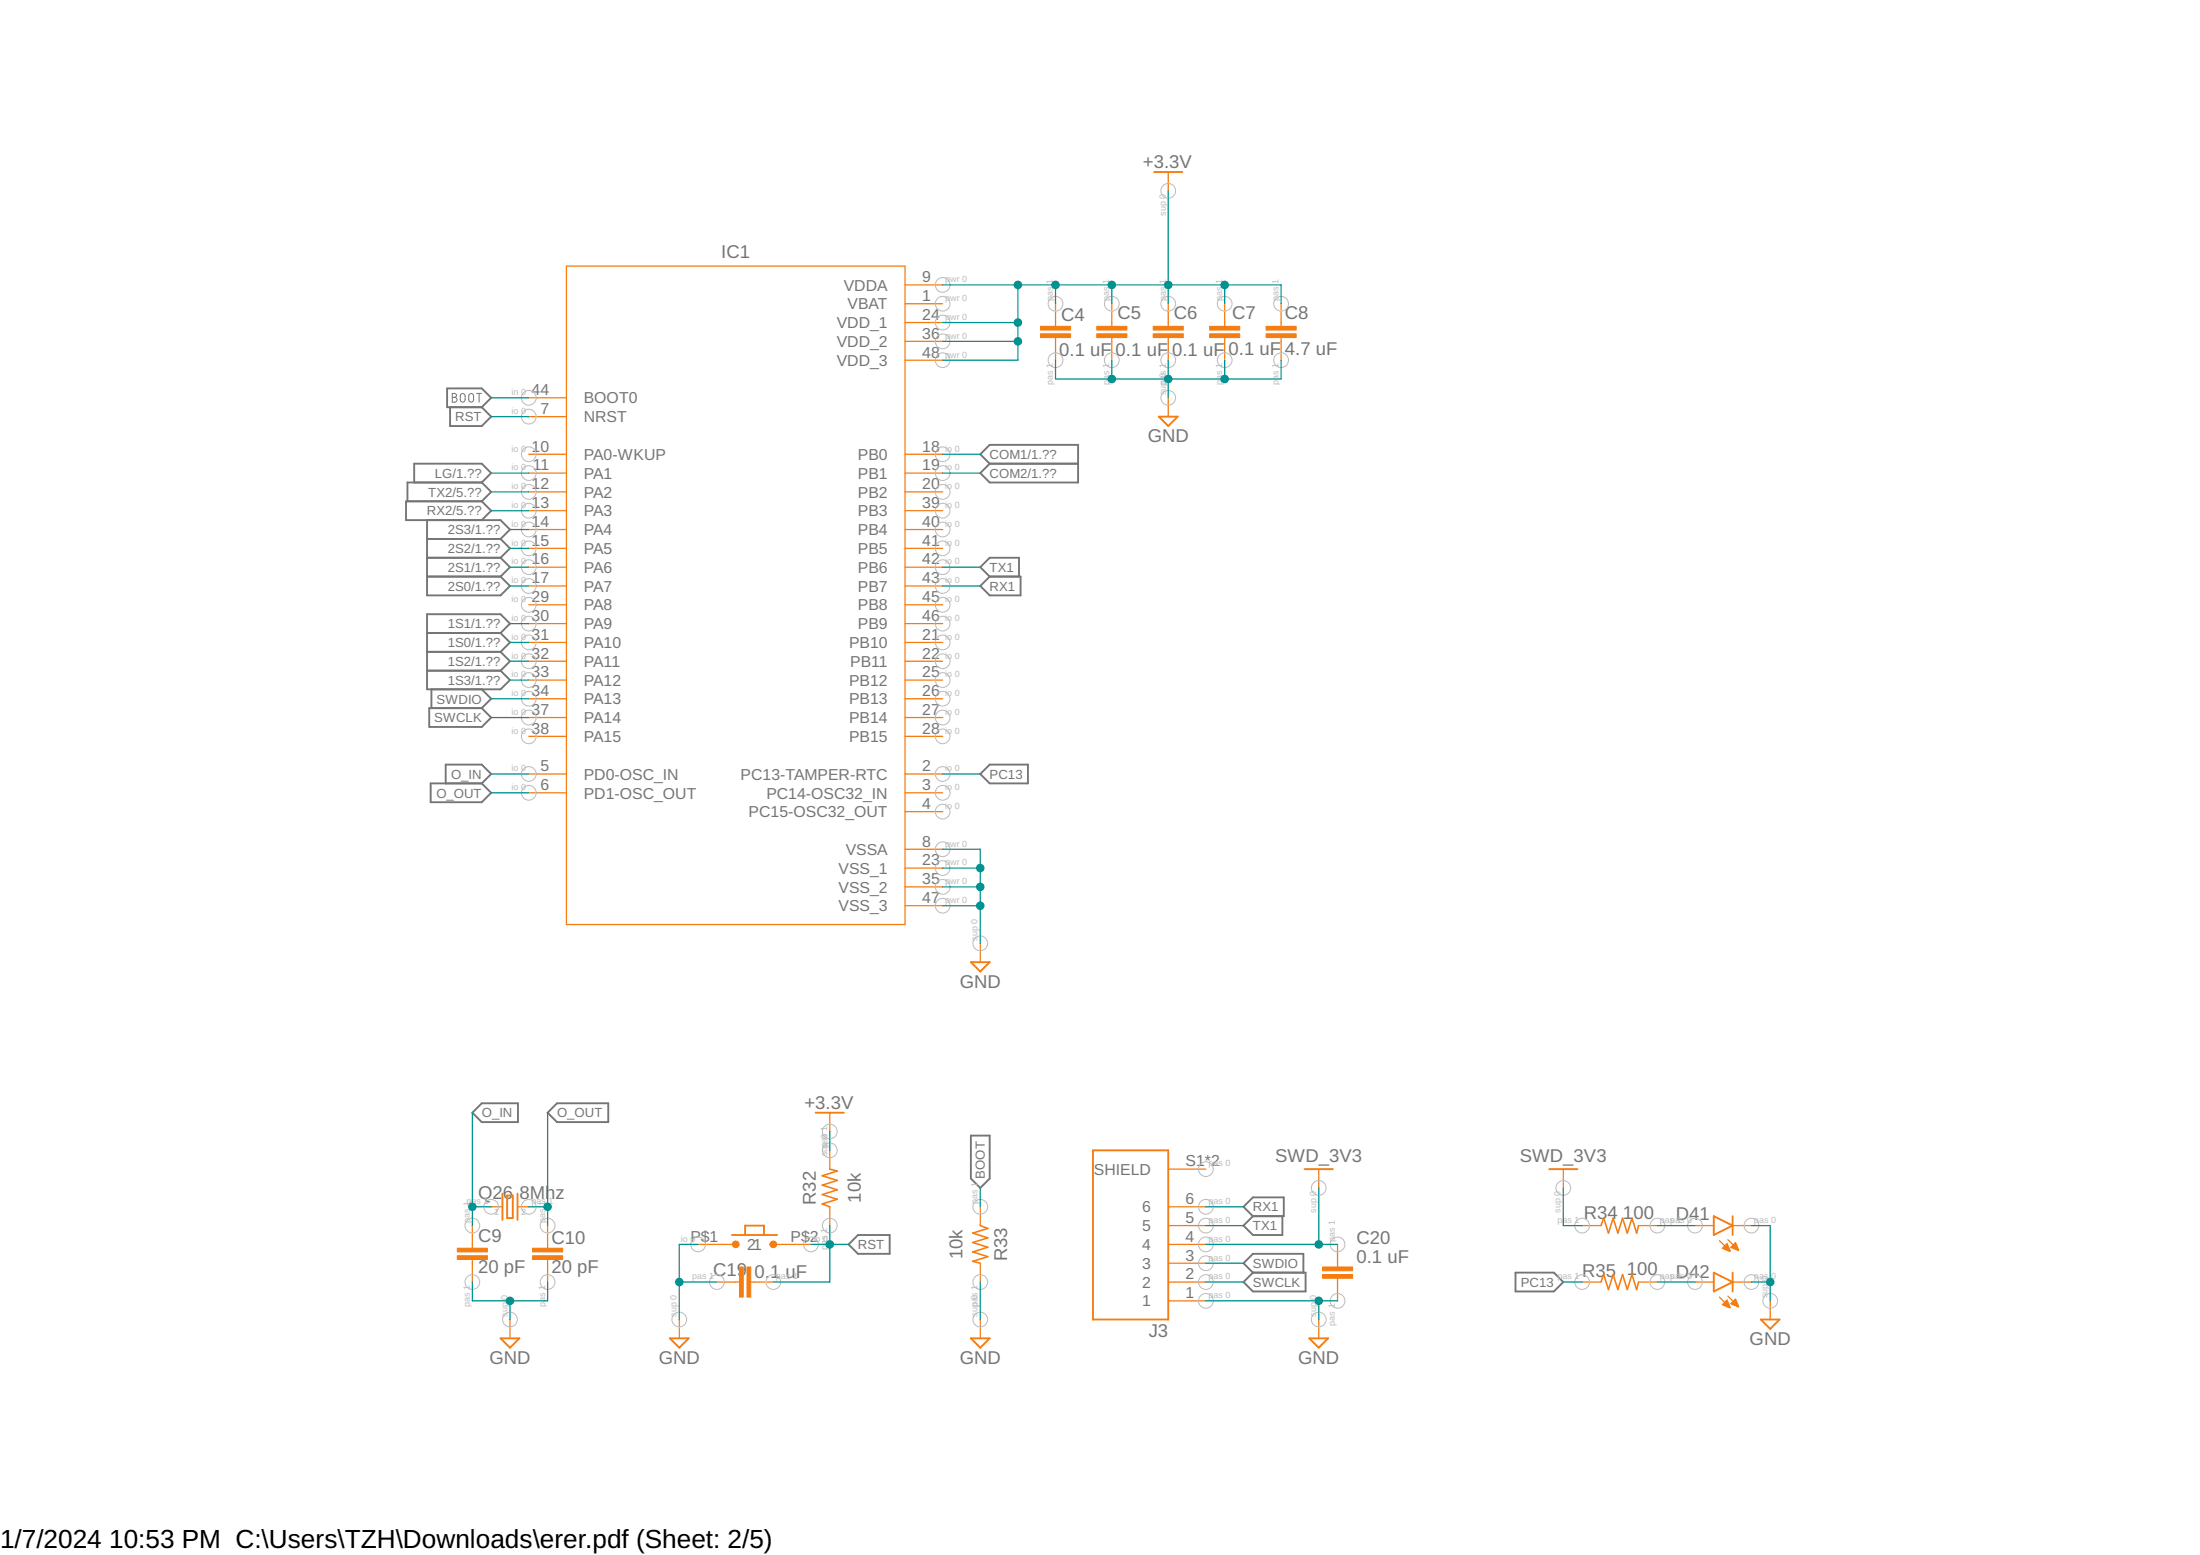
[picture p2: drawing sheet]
<svg xmlns="http://www.w3.org/2000/svg" width="297mm" height="210mm" viewBox="0 0 297 210" stroke-linecap="round" stroke-linejoin="round" font-family="sans-serif">
<g fill="none" stroke="#757575" stroke-width=".25">
<path d="M60.4 52.4h4.6l1.3 1.3-1.3 1.3h-4.6zM60.8 55v2.5h4.2l1.3-1.3-1.3-1.2M55.9 65.1v-2.5h9.1l1.3 1.3-1.3 1.2M57.7 75.3h9.9M57.7 77.8h9.9M57.7 70.2v10.2h9.9l1.3-1.3-1.3-1.3M57.7 72.7h9.9M65 67.7l1.3 1.2-1.3 1.3M65 67.7h-10.2v2.5h12.8l1.3 1.3-1.3 1.2M65 65.1l1.3 1.3-1.3 1.3M65 65.1h-10v2.6M67.6 72.7l1.3 1.3-1.3 1.3"/>
<path d="M67.6 75.3l1.3 1.3-1.3 1.2M132.4 61.3l1.2-1.3h12v5.1h-12l-1.2-1.2 1.2-1.3zM133.6 77.8l-1.2-1.2 1.2-1.3h4v2.5M133.6 77.8h4.2v2.6h-4.2l-1.2-1.3zM133.6 62.6h12M57.7 85.4h9.9M57.7 88h9.9M57.7 90.5h9.9M58 95.6h7l1.3 1.3-1.3 1.2h-7zM58.3 93v2.6M65 93l1.3 1.3-1.3 1.3M67.6 85.4l1.3-1.2-1.3-1.3h-9.9v10.1h9.9l1.3-1.2-1.3-1.3"/>
<path d="M67.6 85.4l1.3 1.3-1.3 1.3M67.6 88l1.3 1.3-1.3 1.2M58.1 105.7h6.9l1.3 1.3-1.3 1.3h-6.9zM60.2 105.7v-2.5h4.8l1.3 1.3-1.3 1.2M132.4 104.5l1.2-1.3h5.2v2.5h-5.2zM63.8 150.2l1.2-1.3h4.9v2.6h-4.9zM75.2 148.9h6.9v2.6h-6.9l-1.3-1.3zM131.1 153.3h2.5v5.8l-1.2 1.3-1.3-1.3zM114.6 168l1.2-1.3h4.3v2.5h-4.3zM167.9 162.9l1.3-1.3h4.1v2.6h-4.1zM167.9 173.1l1.3-1.3h7.1v2.5h-7.1zM169.2 164.2l-1.3 1.2 1.3 1.3h3.9v-2.5"/>
<path d="M169.2 171.8l-1.3-1.3 1.3-1.3h6.8v2.6M204.6 171.8h5.2l1.3 1.3-1.3 1.2h-5.2z"/>
</g>
<path d="M61.1 53.1h.4a.25 .25 0 0 1 .1 .3 .25 .25 0 0 1-.2 .2 .33 .33 0 0 1 .3 .4 .33 .33 0 0 1-.3 .3h-.3zM61.1 53.6h.3M62.2 53.3a.34 .34 0 0 1 .3-.2 .34 .34 0 0 1 .3 .3v.6a.33 .33 0 0 1-.3 .3 .33 .33 0 0 1-.4-.3zM63.4 53.2a.33 .33 0 0 1 .4 0 .33 .33 0 0 1 .1 .2v.6a.33 .33 0 0 1-.3 .3 .33 .33 0 0 1-.3-.3v-.7zM64.3 53.1h.7M64.7 53.1v1.2" fill="none" stroke="#757575" stroke-width=".14"/>
<g fill="none" stroke="#f57c10" stroke-width=".17">
<path d="M76.5 35.9h45.7v88.9h-45.7zM122.2 38.5h5.1M157.7 23.2v2.6M71.4 56.2h5.1M71.4 53.7h5.1M122.2 43.5h5.1M122.2 46.1h5.1M122.2 41h5.1M122.2 48.6h5.1M142.5 41v3M142.5 45.6v3M150.1 41v3"/>
<path d="M150.1 45.6v3M157.7 41v3M157.7 45.6v3M157.7 53.7v2.5M165.4 41v3M165.4 45.6v3M173 41v3M173 45.6v3M71.4 61.3h5.1M71.4 63.9h5.1M71.4 66.4h5.1M71.4 68.9h5.1"/>
<path d="M71.4 71.5h5.1M71.4 74h5.1M71.4 76.6h5.1M71.4 79.1h5.1M122.2 61.3h5.1M122.2 63.9h5.1M122.2 66.4h5.1M122.2 68.9h5.1M122.2 71.5h5.1M122.2 74h5.1M122.2 76.6h5.1M122.2 79.1h5.1"/>
<path d="M71.4 81.6h5.1M71.4 84.2h5.1M71.4 86.7h5.1M71.4 89.3h5.1M71.4 91.8h5.1M71.4 94.3h5.1M71.4 96.9h5.1M71.4 99.4h5.1M122.2 81.6h5.1M122.2 84.2h5.1M122.2 86.7h5.1M122.2 89.3h5.1"/>
<path d="M122.2 91.8h5.1M122.2 94.3h5.1M122.2 96.9h5.1M122.2 99.4h5.1M71.4 104.5h5.1M71.4 107h5.1M122.2 114.6h5.1M122.2 119.7h5.1M122.2 117.2h5.1M122.2 104.5h5.1M122.2 107h5.1M122.2 109.6h5.1"/>
<path d="M122.2 122.3h5.1M132.4 127.3v2.6M112 150.2v2.5M112 155.3v2.5M157.7 157.8h5.1M178.1 157.8v2.6M211.1 157.8v2.6M63.8 165.4v3.1M63.8 170v3.1M66.3 162.9h1.5M68.9 178.1v2.6M69.9 162.9h1.5"/>
<path d="M73.9 165.4v3.1M73.9 170v3.1M91.7 178.1v2.6M94.3 168h5M96.8 173.1h3M101.4 173.1h3M104.4 168h5.1M112 162.9v2.5M132.4 162.9v2.5M132.4 170.5v2.6M132.4 178.1v2.6M157.7 162.9h5.1"/>
<path d="M157.7 168h5.1M157.7 173.1h5.1M157.7 175.6h5.1M157.7 170.5h5.1M157.7 165.4h5.1M178.1 178.1v2.6M180.6 168v3M180.6 172.6v3M213.6 173.1h2.6M213.6 165.4h2.6M221.2 173.1h2.6M221.2 165.4h2.6"/>
<path d="M228.9 173.1h2.5M228.9 165.4h2.5M232.2 167.5l1.4 1.4M232.2 175.1l1.4 1.4M233.3 167.3l1.4 1.4M233.3 175l1.4 1.4M233.9 173.1h2.6M233.9 165.4h2.6M239 175.6v2.5"/>
</g>
<g fill="none" stroke="#f57c10" stroke-width=".25">
<path d="M155.8 23.2h3.8M156.5 56.2h2.5l-1.3 1.3zM131.1 129.9h2.5l-1.2 1.2zM110.1 150.2h3.8M147.6 155.3h10.1v22.8h-10.1zM176.1 157.8h3.9M209.2 157.8h3.8M67.8 161.1v3.6M68.5 161.4h.7v3h-.7zM69.9 161.1v3.6M98.8 166.7h6.1M100.6 166.7v-1.3h2.5v1.3"/>
<path d="M231.4 164.2l2.5 1.2-2.5 1.3zM231.4 171.8l2.5 1.3-2.5 1.2zM233.9 164.2v2.5M233.9 171.8v2.5M237.7 178.1h2.6l-1.3 1.3zM67.6 180.7h2.5l-1.2 1.2zM90.4 180.7h2.6l-1.3 1.2zM131.1 180.7h2.5l-1.2 1.2zM176.8 180.7h2.5l-1.2 1.2z"/>
</g>
<g fill="#f57c10" stroke="#f57c10" stroke-width=".14">
<path d="M140.5 45.1h4v.5h-4z"/>
<path d="M140.5 44h4v.6h-4z"/>
<path d="M148.1 45.1h4v.5h-4z"/>
<path d="M148.1 44h4v.6h-4z"/>
<path d="M155.7 45.1h4.1v.5h-4.1z"/>
<path d="M155.7 44h4.1v.6h-4.1z"/>
<path d="M163.3 45.1h4.1v.5h-4.1z"/>
<path d="M163.3 44h4.1v.6h-4.1z"/>
<path d="M170.9 45.1h4.1v.5h-4.1z"/>
<path d="M170.9 44h4.1v.6h-4.1z"/>
<path d="M61.7 169.5h4.1v.5h-4.1z"/>
<path d="M61.7 168.5h4.1v.5h-4.1z"/>
<path d="M71.9 169.5h4.1v.5h-4.1z"/>
<path d="M71.9 168.5h4.1v.5h-4.1z"/>
<path d="M100.9 171h.5v4.1h-.5z"/>
<path d="M99.8 171h.6v4.1h-.6z"/>
<path d="M178.6 172h4v.6h-4z"/>
<path d="M178.6 171h4v.5h-4z"/>
</g>
<g fill="#f57c10" stroke="#f57c10" stroke-width=".14">
<path d="M104 167.7a.47 .47 0 0 1 .8 0 .47 .47 0 0 1-.2 .7 .47 .47 0 0 1-.7-.4l.5-.1 .1 .1h-.6z" fill-rule="evenodd"/>
<path d="M98.9 167.7a.47 .47 0 0 1 .8 0 .47 .47 0 0 1-.2 .7 .47 .47 0 0 1-.6-.4l.4-.1 .1 .1h-.5z" fill-rule="evenodd"/>
<path d="M232.5 168.5l.7-.7 .4 1.1z" fill-rule="evenodd"/>
<path d="M233.7 168.4l.6-.7 .5 1-.1 .1z" fill-rule="evenodd"/>
<path d="M232.5 176.1l.7-.6 .4 1v.1z" fill-rule="evenodd"/>
<path d="M233.7 176l.6-.7 .5 1.1h-.1z" fill-rule="evenodd"/>
</g>
<path d="M112 157.8l1.1 .3-2.1 .6 2.1 .6-2.1 .7 2.1 .6-2.1 .6 2.1 .7-2.1 .6 1 .4M132.4 165.4l1 .4-2.1 .7 2.1 .6-2.1 .6 2.1 .7-2.1 .6 2.1 .6-2.1 .7 1.1 .2M216.2 165.4l.3-1 .7 2.1 .6-2.1 .6 2.1 .7-2.1 .6 2.1 .6-2.1 .7 2.1 .2-1.1M216.2 173.1l.3-1.1 .7 2.1 .6-2.1 .6 2.1 .7-2.1 .6 2.1 .6-2.1 .7 2.1 .2-1" fill="none" stroke="#f57c10" stroke-width=".21"/>
<g fill="none" stroke="#bbb" stroke-width=".14">
<circle cx="127.3" cy="38.5" r=".99"/>
<circle cx="157.7" cy="25.8" r=".99"/>
<circle cx="71.4" cy="56.2" r=".99"/>
<circle cx="71.4" cy="53.7" r=".99"/>
<circle cx="127.3" cy="41" r=".99"/>
<circle cx="127.3" cy="43.5" r=".99"/>
<circle cx="127.3" cy="46.1" r=".99"/>
<circle cx="127.3" cy="48.6" r=".99"/>
<circle cx="142.5" cy="41" r=".99"/>
<circle cx="142.5" cy="48.6" r=".99"/>
<circle cx="150.1" cy="41" r=".99"/>
<circle cx="150.1" cy="48.6" r=".99"/>
<circle cx="157.7" cy="41" r=".99"/>
<circle cx="157.7" cy="53.7" r=".99"/>
<circle cx="157.7" cy="48.6" r=".99"/>
<circle cx="165.4" cy="41" r=".99"/>
<circle cx="165.4" cy="48.6" r=".99"/>
<circle cx="173" cy="41" r=".99"/>
<circle cx="173" cy="48.6" r=".99"/>
<circle cx="71.4" cy="71.5" r=".99"/>
<circle cx="71.4" cy="68.9" r=".99"/>
<circle cx="71.4" cy="66.4" r=".99"/>
<circle cx="71.4" cy="74" r=".99"/>
<circle cx="71.4" cy="63.9" r=".99"/>
<circle cx="71.4" cy="76.6" r=".99"/>
<circle cx="71.4" cy="79.1" r=".99"/>
<circle cx="71.4" cy="61.3" r=".99"/>
<circle cx="127.3" cy="74" r=".99"/>
<circle cx="127.3" cy="61.3" r=".99"/>
<circle cx="127.3" cy="63.9" r=".99"/>
<circle cx="127.3" cy="66.4" r=".99"/>
<circle cx="127.3" cy="71.5" r=".99"/>
<circle cx="127.3" cy="76.6" r=".99"/>
<circle cx="127.3" cy="79.1" r=".99"/>
<circle cx="127.3" cy="68.9" r=".99"/>
<circle cx="71.4" cy="94.3" r=".99"/>
<circle cx="71.4" cy="89.3" r=".99"/>
<circle cx="71.4" cy="91.8" r=".99"/>
<circle cx="71.4" cy="99.4" r=".99"/>
<circle cx="71.4" cy="96.9" r=".99"/>
<circle cx="71.4" cy="86.7" r=".99"/>
<circle cx="71.4" cy="84.2" r=".99"/>
<circle cx="71.4" cy="81.6" r=".99"/>
<circle cx="127.3" cy="96.9" r=".99"/>
<circle cx="127.3" cy="89.3" r=".99"/>
<circle cx="127.3" cy="91.8" r=".99"/>
<circle cx="127.3" cy="94.3" r=".99"/>
<circle cx="127.3" cy="99.4" r=".99"/>
<circle cx="127.3" cy="86.7" r=".99"/>
<circle cx="127.3" cy="81.6" r=".99"/>
<circle cx="127.3" cy="84.2" r=".99"/>
<circle cx="71.4" cy="104.5" r=".99"/>
<circle cx="71.4" cy="107" r=".99"/>
<circle cx="127.3" cy="114.6" r=".99"/>
<circle cx="127.3" cy="119.7" r=".99"/>
<circle cx="127.3" cy="117.2" r=".99"/>
<circle cx="127.3" cy="104.5" r=".99"/>
<circle cx="127.3" cy="109.6" r=".99"/>
<circle cx="127.3" cy="107" r=".99"/>
<circle cx="127.3" cy="122.3" r=".99"/>
<circle cx="132.4" cy="127.3" r=".99"/>
<circle cx="112" cy="155.3" r=".99"/>
<circle cx="112" cy="152.7" r=".99"/>
<circle cx="162.8" cy="157.8" r=".99"/>
<circle cx="63.8" cy="165.4" r=".99"/>
<circle cx="63.8" cy="173.1" r=".99"/>
<circle cx="66.3" cy="162.9" r=".99"/>
<circle cx="68.9" cy="178.1" r=".99"/>
<circle cx="71.4" cy="162.9" r=".99"/>
<circle cx="73.9" cy="165.4" r=".99"/>
<circle cx="73.9" cy="173.1" r=".99"/>
<circle cx="91.7" cy="178.1" r=".99"/>
<circle cx="94.3" cy="168" r=".99"/>
<circle cx="96.8" cy="173.1" r=".99"/>
<circle cx="104.4" cy="173.1" r=".99"/>
<circle cx="109.5" cy="168" r=".99"/>
<circle cx="112" cy="165.4" r=".99"/>
<circle cx="132.4" cy="162.9" r=".99"/>
<circle cx="132.4" cy="173.1" r=".99"/>
<circle cx="132.4" cy="178.1" r=".99"/>
<circle cx="162.8" cy="170.5" r=".99"/>
<circle cx="162.8" cy="162.9" r=".99"/>
<circle cx="162.8" cy="168" r=".99"/>
<circle cx="162.8" cy="165.4" r=".99"/>
<circle cx="162.8" cy="173.1" r=".99"/>
<circle cx="162.8" cy="175.6" r=".99"/>
<circle cx="178.1" cy="160.4" r=".99"/>
<circle cx="178.1" cy="178.1" r=".99"/>
<circle cx="180.6" cy="168" r=".99"/>
<circle cx="180.6" cy="175.6" r=".99"/>
<circle cx="211.1" cy="160.4" r=".99"/>
<circle cx="213.6" cy="165.4" r=".99"/>
<circle cx="213.6" cy="173.1" r=".99"/>
<circle cx="223.8" cy="165.4" r=".99"/>
<circle cx="223.8" cy="173.1" r=".99"/>
<circle cx="228.9" cy="165.4" r=".99"/>
<circle cx="228.9" cy="173.1" r=".99"/>
<circle cx="236.5" cy="165.4" r=".99"/>
<circle cx="236.5" cy="173.1" r=".99"/>
<circle cx="239" cy="175.6" r=".99"/>
</g>
<g fill="none" stroke="#009292" stroke-width=".17">
<path d="M127.3 38.5h45.7v2.5M137.4 38.5v10.1h-10.1M142.5 38.5v2.5M150.1 38.5v2.5M157.7 25.8v15.2M165.4 38.5v2.5M66.3 56.2h5.1M66.3 53.7h5.1M127.3 43.5h10.1M127.3 46.1h10.1M142.5 48.6v2.6h30.5v-2.6M150.1 48.6v2.6"/>
<path d="M157.7 48.6v5.1M165.4 48.6v2.6M66.3 68.9h5.1M66.3 66.4h5.1M66.3 63.9h5.1M68.9 76.6h2.5M68.9 79.1h2.5M68.9 74h2.5M68.9 71.5h2.5M127.3 76.6h5.1M127.3 79.1h5.1M127.3 61.3h5.1"/>
<path d="M127.3 63.9h5.1M66.3 96.9h5.1M66.3 94.3h5.1M68.9 86.7h2.5M68.9 89.3h2.5M68.9 84.2h2.5M68.9 91.8h2.5M66.3 104.5h5.1M66.3 107h5.1M127.3 114.6h5.1v12.7M127.3 119.7h5.1M127.3 117.2h5.1"/>
<path d="M127.3 104.5h5.1M127.3 122.3h5.1M63.8 150.2v15.2M73.9 150.2v15.2M112 152.7v2.6M63.8 173.1v2.5h10.1v-2.5M63.8 162.9h2.5M68.9 175.6v2.5M71.4 162.9h2.5M91.7 173.1h5.1M94.3 168h-2.6v10.1M109.5 168h5.1"/>
<path d="M112 165.4v7.7h-7.6M132.4 160.4v2.5M132.4 173.1v5M162.8 175.6h17.8M162.8 168h17.8M162.8 173.1h5.1M162.8 165.4h5.1M162.8 162.9h5.1M162.8 170.5h5.1M178.1 160.4v7.6M178.1 175.6v2.5M211.1 173.1h2.5"/>
<path d="M211.1 160.4v5h2.5M223.8 173.1h5.1M223.8 165.4h5.1M236.5 173.1h2.5M236.5 165.4h2.5v10.2"/>
</g>
<g fill="#009292" stroke="#009292" stroke-width=".14">
<circle cx="165.4" cy="51.2" r=".51"/>
<circle cx="157.7" cy="51.2" r=".51"/>
<circle cx="150.1" cy="51.2" r=".51"/>
<circle cx="132.4" cy="117.2" r=".51"/>
<circle cx="132.4" cy="119.7" r=".51"/>
<circle cx="132.4" cy="122.3" r=".51"/>
<circle cx="68.9" cy="175.6" r=".51"/>
<circle cx="91.7" cy="173.1" r=".51"/>
<circle cx="178.1" cy="175.6" r=".51"/>
<circle cx="239" cy="173.1" r=".51"/>
<circle cx="137.4" cy="43.5" r=".51"/>
<circle cx="137.4" cy="38.5" r=".51"/>
<circle cx="137.4" cy="46.1" r=".51"/>
<circle cx="142.5" cy="38.5" r=".51"/>
<circle cx="165.4" cy="38.5" r=".51"/>
<circle cx="157.7" cy="38.5" r=".51"/>
<circle cx="150.1" cy="38.5" r=".51"/>
<circle cx="112" cy="168" r=".51"/>
<circle cx="63.8" cy="162.9" r=".51"/>
<circle cx="73.9" cy="162.9" r=".51"/>
<circle cx="178.1" cy="168" r=".51"/>
</g>
<g font-size="3.5">
<text x="0" y="208.9">1/7/2024</text>
<text x="14.7" y="208.9">10:53 PM C:\Users\TZH\Downloads\erer.pdf (Sheet: 2/5)</text>
</g>
<g font-size="2.5" fill="#757575">
<text x="154.3" y="22.7">+3.3V</text>
<text x="97.4" y="34.8">IC1</text>
<text x="143.3" y="43.3">C4</text>
<text x="150.9" y="43">C5</text>
<text x="158.5" y="43">C6</text>
<text x="165.9" y="47.9">0.1 uF</text>
<text x="166.4" y="43">C7</text>
<text x="173.5" y="47.9">4.7 uF</text>
<text x="173.5" y="43">C8</text>
<text x="143" y="48.1">0.1 uF</text>
<text x="150.6" y="48.1">0.1 uF</text>
<text x="158.2" y="48.1">0.1 uF</text>
<text x="155" y="59.7">GND</text>
<text x="129.6" y="133.3">GND</text>
<text x="108.6" y="149.7">+3.3V</text>
<text x="64.5" y="161.9">Q2</text>
<text x="67.9" y="161.9">6</text>
<text x="70.1" y="161.9">8Mhz</text>
<text x="172.2" y="156.8">SWD_3V3</text>
<text x="205.2" y="156.8">SWD_3V3</text>
<text x="64.5" y="167.7">C9</text>
<text x="74.4" y="168">C10</text>
<text x="110.2" y="162.6" transform="rotate(-90 110.2 162.6)">R32</text>
<text x="116.2" y="162.4" transform="rotate(-90 116.2 162.4)">10k</text>
<text x="183.1" y="168">C20</text>
<text x="213.9" y="164.6">R34</text>
<text x="219.1" y="164.5">100</text>
<text x="226.3" y="164.7">D41</text>
<text x="64.5" y="171.8">20 pF</text>
<text x="74.4" y="171.8">20 pF</text>
<text x="96.3" y="172.3">C19</text>
<text x="101.9" y="172.5">0.1 uF</text>
<text x="129.9" y="170" transform="rotate(-90 129.9 170)">10k</text>
<text x="136" y="170.3" transform="rotate(-90 136 170.3)">R33</text>
<text x="183.1" y="170.5">0.1 uF</text>
<text x="213.6" y="172.4">R35</text>
<text x="219.6" y="172.2">100</text>
<text x="226.3" y="172.5">D42</text>
<text x="66.1" y="184.1">GND</text>
<text x="88.9" y="184.1">GND</text>
<text x="129.6" y="184.1">GND</text>
<text x="155.1" y="180.5">J3</text>
<text x="175.3" y="184.1">GND</text>
<text x="236.2" y="181.6">GND</text>
</g>
<g font-size="2.1" fill="#757575">
<text x="113.9" y="39.2">VDDA</text>
<text x="114.4" y="41.8">VBAT</text>
<text x="124.5" y="38.1">9</text>
<text x="124.5" y="40.6">1</text>
<text x="113" y="44.3">VDD_1</text>
<text x="113" y="46.8">VDD_2</text>
<text x="124.5" y="43.2">24</text>
<text x="124.5" y="45.7">36</text>
<text x="71.8" y="53.3">44</text>
<text x="113" y="49.4">VDD_3</text>
<text x="124.5" y="48.3">48</text>
<text x="73" y="55.9">7</text>
<text x="78.8" y="57">NRST</text>
<text x="78.8" y="54.5">BOOT0</text>
<text x="71.8" y="61">10</text>
<text x="71.9" y="63.5">11</text>
<text x="78.8" y="62.1">PA0-WKUP</text>
<text x="78.8" y="64.6">PA1</text>
<text x="115.8" y="62.1">PB0</text>
<text x="115.8" y="64.6">PB1</text>
<text x="124.5" y="61">18</text>
<text x="124.5" y="63.5">19</text>
<text x="71.8" y="66">12</text>
<text x="71.8" y="68.6">13</text>
<text x="71.8" y="71.1">14</text>
<text x="78.8" y="67.2">PA2</text>
<text x="78.8" y="69.7">PA3</text>
<text x="115.8" y="67.2">PB2</text>
<text x="115.8" y="69.7">PB3</text>
<text x="124.5" y="66">20</text>
<text x="124.5" y="68.6">39</text>
<text x="124.5" y="71.1">40</text>
<text x="71.8" y="73.7">15</text>
<text x="71.8" y="76.2">16</text>
<text x="78.8" y="72.2">PA4</text>
<text x="78.8" y="74.8">PA5</text>
<text x="78.8" y="77.3">PA6</text>
<text x="115.8" y="72.2">PB4</text>
<text x="115.8" y="74.8">PB5</text>
<text x="115.8" y="77.3">PB6</text>
<text x="124.5" y="73.7">41</text>
<text x="124.5" y="76.2">42</text>
<text x="71.8" y="78.7">17</text>
<text x="71.8" y="81.3">29</text>
<text x="71.8" y="83.8">30</text>
<text x="78.8" y="79.9">PA7</text>
<text x="78.8" y="82.4">PA8</text>
<text x="115.8" y="79.9">PB7</text>
<text x="115.8" y="82.4">PB8</text>
<text x="124.5" y="78.7">43</text>
<text x="124.5" y="81.3">45</text>
<text x="124.5" y="83.8">46</text>
<text x="71.8" y="86.4">31</text>
<text x="71.8" y="88.9">32</text>
<text x="78.8" y="84.9">PA9</text>
<text x="78.8" y="87.5">PA10</text>
<text x="114.6" y="87.5">PB10</text>
<text x="115.8" y="84.9">PB9</text>
<text x="124.5" y="86.4">21</text>
<text x="124.5" y="88.9">22</text>
<text x="71.8" y="91.4">33</text>
<text x="71.8" y="94">34</text>
<text x="78.8" y="90">PA11</text>
<text x="78.8" y="92.6">PA12</text>
<text x="78.8" y="95.1">PA13</text>
<text x="114.6" y="92.6">PB12</text>
<text x="114.6" y="95.1">PB13</text>
<text x="114.8" y="90">PB11</text>
<text x="124.5" y="91.4">25</text>
<text x="124.5" y="94">26</text>
<text x="71.8" y="96.5">37</text>
<text x="71.8" y="99.1">38</text>
<text x="78.8" y="97.6">PA14</text>
<text x="78.8" y="100.2">PA15</text>
<text x="114.6" y="97.6">PB14</text>
<text x="114.6" y="100.2">PB15</text>
<text x="124.5" y="96.5">27</text>
<text x="124.5" y="99.1">28</text>
<text x="73" y="104.1">5</text>
<text x="73" y="106.7">6</text>
<text x="78.8" y="105.2">PD0-OSC_IN</text>
<text x="78.8" y="107.8">PD1-OSC_OUT</text>
<text x="100" y="105.2">PC13-TAMPER-RTC</text>
<text x="103.5" y="107.8">PC14-OSC32_IN</text>
<text x="124.5" y="104.1">2</text>
<text x="124.5" y="106.7">3</text>
<text x="101.1" y="110.3">PC15-OSC32_OUT</text>
<text x="124.5" y="109.2">4</text>
<text x="113.2" y="117.9">VSS_1</text>
<text x="114.2" y="115.4">VSSA</text>
<text x="124.5" y="114.3">8</text>
<text x="124.5" y="119.4">35</text>
<text x="124.5" y="116.8">23</text>
<text x="113.2" y="120.5">VSS_2</text>
<text x="113.2" y="123">VSS_3</text>
<text x="124.5" y="121.9">47</text>
<text x="147.7" y="158.6">SHIELD</text>
<text x="160.1" y="157.5">S1*2</text>
<text x="93.2" y="167.6">P$1</text>
<text x="106.8" y="167.6">P$2</text>
<text x="154.2" y="166.2">5</text>
<text x="154.2" y="163.7">6</text>
<text x="160.1" y="167.6">4</text>
<text x="160.1" y="165.1">5</text>
<text x="160.1" y="162.5">6</text>
<text x="100.9" y="168.7">21</text>
<text x="154.2" y="173.8">2</text>
<text x="154.2" y="171.3">3</text>
<text x="154.2" y="168.7">4</text>
<text x="160.1" y="172.7">2</text>
<text x="160.1" y="170.2">3</text>
<text x="154.2" y="176.4">1</text>
<text x="160.1" y="175.2">1</text>
</g>
<g font-size="1.8" fill="#757575">
<text x="61.5" y="56.9">RST</text>
<text x="58.7" y="64.5">LG/1.??</text>
<text x="133.6" y="62">COM1/1.??</text>
<text x="133.6" y="64.5">COM2/1.??</text>
<text x="57.6" y="69.6">RX2/5.??</text>
<text x="57.8" y="67">TX2/5.??</text>
<text x="60.5" y="74.6">2S2/1.??</text>
<text x="60.5" y="77.2">2S1/1.??</text>
<text x="60.5" y="72.1">2S3/1.??</text>
<text x="133.6" y="77.2">TX1</text>
<text x="60.5" y="79.7">2S0/1.??</text>
<text x="133.6" y="79.7">RX1</text>
<text x="60.5" y="87.3">1S0/1.??</text>
<text x="60.5" y="89.9">1S2/1.??</text>
<text x="60.5" y="84.8">1S1/1.??</text>
<text x="59" y="95">SWDIO</text>
<text x="60.5" y="92.4">1S3/1.??</text>
<text x="58.6" y="97.5">SWCLK</text>
<text x="58.9" y="107.7">O_OUT</text>
<text x="60.9" y="105.1">O_IN</text>
<text x="133.6" y="105.1">PC13</text>
<text x="65.1" y="150.8">O_IN</text>
<text x="75.2" y="150.8">O_OUT</text>
<text x="133" y="159.1" transform="rotate(-90 133 159.1)">BOOT</text>
<text x="169.2" y="166.1">TX1</text>
<text x="169.2" y="163.5">RX1</text>
<text x="115.8" y="168.6">RST</text>
<text x="169.2" y="173.7">SWCLK</text>
<text x="169.2" y="171.1">SWDIO</text>
<text x="205.3" y="173.7">PC13</text>
</g>
<g font-size="1.2" fill="#bbb">
<text x="157.4" y="29.1" transform="rotate(-90 157.4 29.1)">sup 0</text>
<text x="127.6" y="38.1">pwr 0</text>
<text x="127.6" y="40.6">pwr 0</text>
<text x="142.1" y="40.6" transform="rotate(-90 142.1 40.6)">pas</text>
<text x="142.1" y="38.3" transform="rotate(-90 142.1 38.3)">1</text>
<text x="149.8" y="40.6" transform="rotate(-90 149.8 40.6)">pas</text>
<text x="149.8" y="38.3" transform="rotate(-90 149.8 38.3)">1</text>
<text x="157.4" y="40.6" transform="rotate(-90 157.4 40.6)">pas</text>
<text x="157.4" y="38.3" transform="rotate(-90 157.4 38.3)">1</text>
<text x="165" y="40.6" transform="rotate(-90 165 40.6)">pas</text>
<text x="165" y="38.3" transform="rotate(-90 165 38.3)">1</text>
<text x="172.6" y="40.6" transform="rotate(-90 172.6 40.6)">pas</text>
<text x="172.6" y="38.3" transform="rotate(-90 172.6 38.3)">1</text>
<text x="127.6" y="43.2">pwr 0</text>
<text x="127.6" y="45.7">pwr 0</text>
<text x="69.1" y="53.3">in 0</text>
<text x="127.6" y="48.3">pwr 0</text>
<text x="142.1" y="52" transform="rotate(-90 142.1 52)">pas 1</text>
<text x="149.8" y="52" transform="rotate(-90 149.8 52)">pas 1</text>
<text x="157.4" y="53.3" transform="rotate(-90 157.4 53.3)">sup</text>
<text x="157.4" y="52" transform="rotate(-90 157.4 52)">pa0s 1</text>
<text x="165" y="52" transform="rotate(-90 165 52)">pas 1</text>
<text x="172.6" y="52" transform="rotate(-90 172.6 52)">pas 1</text>
<text x="69.1" y="55.9">io 0</text>
<text x="69.1" y="61">io 0</text>
<text x="69.1" y="63.5">io 0</text>
<text x="127.6" y="61">io 0</text>
<text x="127.6" y="63.5">io 0</text>
<text x="69.1" y="66">io 0</text>
<text x="69.1" y="68.6">io 0</text>
<text x="69.1" y="71.1">io 0</text>
<text x="127.6" y="66">io 0</text>
<text x="127.6" y="68.6">io 0</text>
<text x="127.6" y="71.1">io 0</text>
<text x="69.1" y="73.7">io 0</text>
<text x="69.1" y="76.2">io 0</text>
<text x="127.6" y="73.7">io 0</text>
<text x="127.6" y="76.2">io 0</text>
<text x="69.1" y="78.7">io 0</text>
<text x="69.1" y="81.3">io 0</text>
<text x="69.1" y="83.8">io 0</text>
<text x="127.6" y="78.7">io 0</text>
<text x="127.6" y="81.3">io 0</text>
<text x="127.6" y="83.8">io 0</text>
<text x="69.1" y="86.4">io 0</text>
<text x="69.1" y="88.9">io 0</text>
<text x="127.6" y="86.4">io 0</text>
<text x="127.6" y="88.9">io 0</text>
<text x="69.1" y="91.4">io 0</text>
<text x="69.1" y="94">io 0</text>
<text x="127.6" y="91.4">io 0</text>
<text x="127.6" y="94">io 0</text>
<text x="69.1" y="96.5">io 0</text>
<text x="69.1" y="99.1">io 0</text>
<text x="127.6" y="96.5">io 0</text>
<text x="127.6" y="99.1">io 0</text>
<text x="69.1" y="104.1">io 0</text>
<text x="69.1" y="106.7">io 0</text>
<text x="127.6" y="104.1">io 0</text>
<text x="127.6" y="106.7">io 0</text>
<text x="127.6" y="109.2">io 0</text>
<text x="127.6" y="114.3">pwr 0</text>
<text x="127.6" y="119.4">pwr 0</text>
<text x="127.6" y="116.8">pwr 0</text>
<text x="127.6" y="121.9">pwr 0</text>
<text x="132" y="127" transform="rotate(-90 132 127)">sup 0</text>
<text x="111.7" y="156.1" transform="rotate(-90 111.7 156.1)">suppa0s 1</text>
<text x="163.2" y="157.5">pas 0</text>
<text x="63" y="162.5">pas 1</text>
<text x="63.4" y="165.1" transform="rotate(-90 63.4 165.1)">pas 1</text>
<text x="66.7" y="164">1</text>
<text x="70.4" y="164">2</text>
<text x="71.8" y="162.5">pas</text>
<text x="73.6" y="165.1" transform="rotate(-90 73.6 165.1)">pas</text>
<text x="73.6" y="162.8" transform="rotate(-90 73.6 162.8)">1</text>
<text x="74.1" y="162.5">1</text>
<text x="91.9" y="167.6">io 0</text>
<text x="109.8" y="167.6">io 0</text>
<text x="132" y="162.5" transform="rotate(-90 132 162.5)">pas 1</text>
<text x="163.2" y="167.6">pas 0</text>
<text x="163.2" y="165.1">pas 0</text>
<text x="163.2" y="162.5">pas 0</text>
<text x="177.7" y="163.7" transform="rotate(-90 177.7 163.7)">sup 0</text>
<text x="180.2" y="167.6" transform="rotate(-90 180.2 167.6)">pas 1</text>
<text x="210.3" y="165.1">pas 1</text>
<text x="210.7" y="163.7" transform="rotate(-90 210.7 163.7)">sup 0</text>
<text x="224.1" y="165.1">pas 1</text>
<text x="225.5" y="165.1">pas 0</text>
<text x="236.8" y="165.1">pas 0</text>
<text x="93.5" y="172.7">pas 1</text>
<text x="104.8" y="172.7">pas 1</text>
<text x="111.7" y="168.8" transform="rotate(-90 111.7 168.8)">pas 1</text>
<text x="163.2" y="172.7">pas 0</text>
<text x="163.2" y="170.2">pas 0</text>
<text x="210.3" y="172.7">pas 1</text>
<text x="224.1" y="172.7">pas 1</text>
<text x="225.5" y="172.7">pas 0</text>
<text x="236.8" y="172.7">pas</text>
<text x="238.6" y="172.9" transform="rotate(-90 238.6 172.9)">0</text>
<text x="239.1" y="172.7">0</text>
<text x="63.4" y="176.4" transform="rotate(-90 63.4 176.4)">pas 1</text>
<text x="68.5" y="177.8" transform="rotate(-90 68.5 177.8)">sup</text>
<text x="68.5" y="175.5" transform="rotate(-90 68.5 175.5)">0</text>
<text x="73.6" y="176.4" transform="rotate(-90 73.6 176.4)">pas 1</text>
<text x="91.4" y="177.8" transform="rotate(-90 91.4 177.8)">sup 0</text>
<text x="132" y="177.8" transform="rotate(-90 132 177.8)">sup 0</text>
<text x="132" y="176.4" transform="rotate(-90 132 176.4)">pas 1</text>
<text x="163.2" y="175.2">pas 0</text>
<text x="177.7" y="177.8" transform="rotate(-90 177.7 177.8)">sup</text>
<text x="177.7" y="175.5" transform="rotate(-90 177.7 175.5)">0</text>
<text x="180.2" y="178.9" transform="rotate(-90 180.2 178.9)">pas 1</text>
<text x="238.6" y="175.2" transform="rotate(-90 238.6 175.2)">sup</text>
</g>
</svg>
